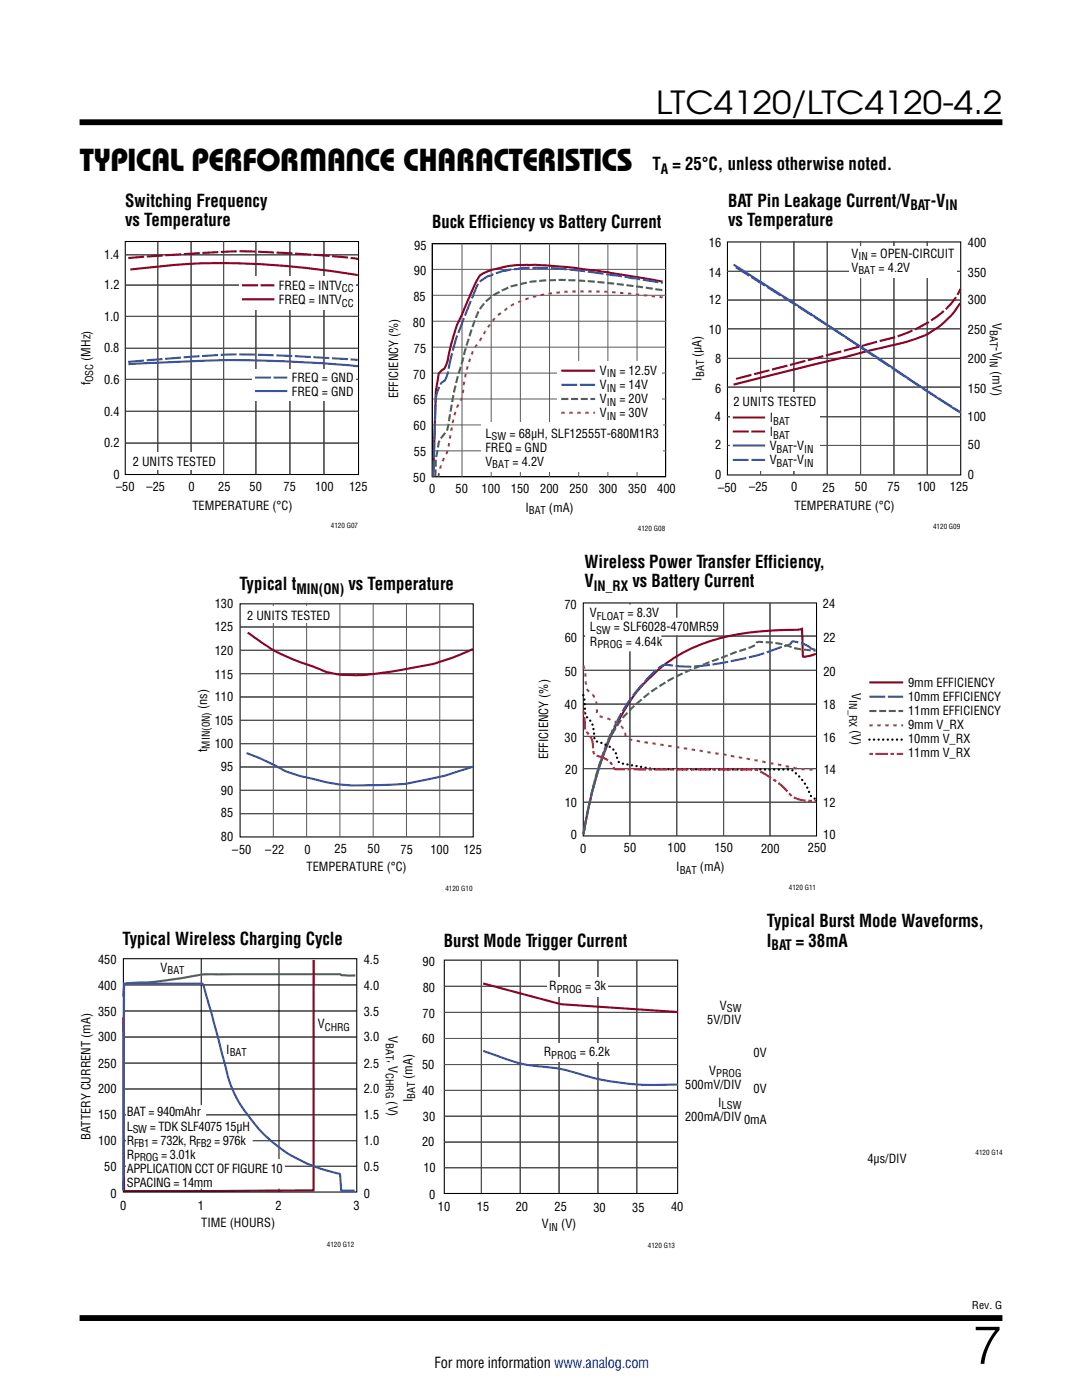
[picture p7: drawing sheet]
<svg xmlns="http://www.w3.org/2000/svg" width="216mm" height="279mm" viewBox="0 0 216 279" stroke-linecap="round" stroke-linejoin="round" font-family="sans-serif">
<path d="M15.9 24.4h184.1M15.9 263h184.1" fill="none" stroke="#000" stroke-width="1.2" stroke-linecap="butt"/>
<path d="M25 48.2h46.5v46.5h-46.5z" fill="none" stroke="#000" stroke-width=".21"/>
<g fill="none" stroke="#000" stroke-width=".2">
<path d="M25 50.9h46.5M25 56.9h46.5M31.5 48.2v46.5M38.1 48.2v46.5M44.6 48.2v46.5M51.1 48.2v46.5M57.8 48.2v46.5M64.6 48.2v46.5M25 63.1h46.5M25 69.5h46.5M25 75.7h46.5M25 88.4h46.5"/>
<path d="M25 82.1h46.5"/>
</g>
<g fill="none" stroke="#58595b" stroke-width=".2">
<path d="M25 50.9h46.5M25 56.9h46.5M31.5 48.2v46.5M38.1 48.2v46.5M44.6 48.2v46.5M51.1 48.2v46.5M57.8 48.2v46.5M64.6 48.2v46.5M25 63.1h46.5M25 69.5h46.5M25 75.7h46.5M25 88.4h46.5"/>
<path d="M25 82.1h46.5"/>
</g>
<path d="M50.3 73.7h20.6v6.2h-20.6z" fill="#fff"/>
<path d="M50.9 75.4h6.4" fill="none" stroke="#3a53a4" stroke-width=".42" stroke-dasharray="3.2 .5" stroke-linecap="butt"/>
<path d="M50.9 78h6.4" fill="none" stroke="#3a53a4" stroke-width=".42"/>
<path d="M47.7 55.2h23.3v6.7h-23.3z" fill="#fff"/>
<path d="M26 53.8a141.8 141.8 0 0 1 43.7 .8l1.7 .3M48.3 59.7h6.5" fill="none" stroke="#910028" stroke-width=".42"/>
<path d="M25.6 51.5a426.8 426.8 0 0 1 23.4-1.3l12.6 .6 9.9 .9M48.3 56.9h6.5" fill="none" stroke="#910028" stroke-width=".42" stroke-dasharray="3.2 .5" stroke-linecap="butt"/>
<path d="M25.6 72.2l5.8-.5a152.7 152.7 0 0 1 29.7-.5l10.3 .6" fill="none" stroke="#3a53a4" stroke-width=".42" stroke-dasharray="3.2 .5" stroke-linecap="butt"/>
<path d="M25.6 72.7l.6-.1a273.8 273.8 0 0 1 38-.1l7.2 .6" fill="none" stroke="#3a53a4" stroke-width=".42"/>
<path d="M25.8 90.3h17.8v3.5h-17.8z" fill="#fff"/>
<path d="M86.3 48.6h46.5v46.5h-46.5z" fill="none" stroke="#000" stroke-width=".21"/>
<g fill="none" stroke="#58595b" stroke-width=".2">
<path d="M86.4 58.9h46.5M86.4 53.8h46.5M92.2 48.6v46.6M98 48.6v46.6M103.8 48.6v46.6M109.7 48.6v46.6M115.5 48.6v46.6M121.3 48.6v46.6M127.1 48.6v46.6M86.4 79.6h46.5M86.4 74.5h46.5M86.4 69.3h46.5"/>
<path d="M86.4 64.1h46.5M86.4 90h46.5M86.4 84.8h46.5"/>
</g>
<path d="M111.2 72h20.7v12.5h-20.7z" fill="#fff"/>
<path d="M112 79.6h6.7M86.9 95.1a20.8 20.8 0 0 1 1-7.5l.3-.4a4.9 4.9 0 0 0 1.5-3.7 75.7 75.7 0 0 1 2.9-12.8l.3-1a56.2 56.2 0 0 1 2.8-8 12.2 12.2 0 0 1 6.7-4.7h.3a31.1 31.1 0 0 1 11.4-1.1l7.4 .6 10.7 1.4" fill="none" stroke="#37864b" stroke-width=".42" stroke-dasharray="1.4 .5" stroke-linecap="butt"/>
<path d="M112 76.8h6.7M86.5 95.1l.4-13.8a7.7 7.7 0 0 1 1.3-5 1.6 1.6 0 0 0 1.1-1.6 54.6 54.6 0 0 1 4-13l1.1-2.7a5.3 5.3 0 0 1 2.4-3.6 16.7 16.7 0 0 1 6.9-1.8l1.6-.2 3.9 .1 5.8 .4 8.4 1.1 8.8 1.5" fill="none" stroke="#3a53a4" stroke-width=".42" stroke-dasharray="3.2 .5" stroke-linecap="butt"/>
<path d="M132.2 56.2l-11.4-1.9-5.2-.7a59.5 59.5 0 0 0-13.3-.6 18.4 18.4 0 0 0-6.5 1.9 59.8 59.8 0 0 0-3.8 8.3 39.9 39.9 0 0 0-2.8 9.3l-.2 .3a2.26 2.26 0 0 1-1.1 1.3 2.56 2.56 0 0 0-.6 1.9l-.4 2.3-.5 16.8M112 74h6.7" fill="none" stroke="#910028" stroke-width=".42"/>
<path d="M87.5 95.1a12.3 12.3 0 0 1 1.7-4.8l.5-2.4a23.4 23.4 0 0 1 2.5-8.8l.2-1a24.8 24.8 0 0 1 2.4-8.8l.9-1.3a15.5 15.5 0 0 1 5.4-6.4 21.2 21.2 0 0 1 10.2-3.2 97.8 97.8 0 0 1 19.2 .7l1.7 .2M112 82.4h6.7" fill="none" stroke="#b67334" stroke-width=".42" stroke-dasharray=".7 .9" stroke-linecap="butt"/>
<path d="M96 84.3h36.1v10h-36.1z" fill="#fff"/>
<path d="M145.2 48.3h46.5v46.5h-46.5z" fill="none" stroke="#000" stroke-width=".21"/>
<g fill="none" stroke="#000" stroke-width=".2">
<path d="M145.1 59.9h46.6M145.1 54.2h46.6M151.8 48.2v46.5M158.4 48.2v46.5M165.1 48.2v46.5M171.7 48.2v46.5M178.4 48.2v46.5M185 48.2v46.5M145.1 71.5h46.6M145.1 77.3h46.6M145.1 65.6h46.6M145.1 83.2h46.6"/>
<path d="M145.1 88.9h46.6"/>
</g>
<g fill="none" stroke="#58595b" stroke-width=".2">
<path d="M145.1 59.9h46.6M145.1 54.2h46.6M151.8 48.2v46.5M158.4 48.2v46.5M165.1 48.2v46.5M171.7 48.2v46.5M178.4 48.2v46.5M185 48.2v46.5M145.1 71.5h46.6M145.1 77.3h46.6M145.1 65.6h46.6M145.1 83.2h46.6"/>
<path d="M145.1 88.9h46.6"/>
</g>
<path d="M191.6 60.5a17 17 0 0 1-10.8 7.7l-34.4 8.6" fill="none" stroke="#910028" stroke-width=".42"/>
<path d="M146.4 52.8l14.1 9.1 31.2 20.4" fill="none" stroke="#3a53a4" stroke-width=".42"/>
<path d="M145.6 78.3h18v15.7h-18z" fill="#fff"/>
<path d="M146.2 88.9h6.5" fill="none" stroke="#3a53a4" stroke-width=".42"/>
<path d="M146.9 75.6l29.3-7.7a27.6 27.6 0 0 0 12.6-6.2l1.1-1.3 1-1.3 .7-1.5M146.2 86.1h6.5" fill="none" stroke="#910028" stroke-width=".42" stroke-dasharray="3.2 .5" stroke-linecap="butt"/>
<path d="M146.2 83.3h6.5" fill="none" stroke="#910028" stroke-width=".42"/>
<path d="M146.8 53.3a1139 1139 0 0 1 38.2 24.8l6.7 4.2M146.2 91.8h6.5" fill="none" stroke="#3a53a4" stroke-width=".42" stroke-dasharray="3.2 .5" stroke-linecap="butt"/>
<path d="M169.5 49.1h21.5v6.3h-21.5z" fill="#fff"/>
<path d="M47.9 120.5h46.5v46.5h-46.5z" fill="none" stroke="#000" stroke-width=".21"/>
<path d="M47.9 125.1h46.5M47.9 129.8h46.5M47.9 134.4h46.5M47.9 139.1h46.5M47.9 143.8h46.5M47.9 148.4h46.5M47.9 153.1h46.5M47.9 157.7h46.5M47.9 162.4h46.5" fill="none" stroke="#000" stroke-width=".2"/>
<g fill="none" stroke="#58595b" stroke-width=".2">
<path d="M47.9 125.1h46.5M47.9 129.8h46.5M47.9 134.4h46.5M47.9 139.1h46.5M54.5 120.5v46.5M61.2 120.5v46.5M67.8 120.5v46.5M74.5 120.5v46.5M81.1 120.5v46.5M87.7 120.5v46.5M47.9 143.8h46.5M47.9 148.4h46.5"/>
<path d="M47.9 153.1h46.5M47.9 157.7h46.5M47.9 162.4h46.5"/>
</g>
<path d="M49.2 150.3l2.6 1 5.3 2.7 2.7 .9 2.6 .5a34.6 34.6 0 0 0 13.4 1.3l5.2-.3a65.1 65.1 0 0 0 13.4-3.4" fill="none" stroke="#3a53a4" stroke-width=".42"/>
<path d="M49.4 126.2a35.7 35.7 0 0 0 13.4 7 18.1 18.1 0 0 0 9.4 1.5 108.4 108.4 0 0 0 15.3-2.5l3.6-1.3 3.3-1.4" fill="none" stroke="#910028" stroke-width=".42"/>
<path d="M48.5 121h17.9v3.4h-17.9z" fill="#fff"/>
<path d="M116.4 120.3h46.5v46.5h-46.5z" fill="none" stroke="#000" stroke-width=".21"/>
<path d="M116.4 126.9h46.5M116.4 133.8h46.5M125.7 120.4v46.4M135 120.4v46.4M144.4 120.4v46.4M153.6 120.4v46.4M116.4 140.5h46.5M116.4 147h46.5M116.4 153.4h46.5M116.4 160.1h46.5" fill="none" stroke="#000" stroke-width=".2"/>
<path d="M116.4 126.9h46.5M116.4 133.8h46.5M125.7 120.4v46.4M135 120.4v46.4M144.4 120.4v46.4M153.6 120.4v46.4M116.4 140.5h46.5M116.4 147h46.5M116.4 153.4h46.5M116.4 160.1h46.5" fill="none" stroke="#58595b" stroke-width=".2"/>
<path d="M173.5 141.9h6.7M116.4 166.5a81.5 81.5 0 0 1 5.8-20.6l.2 .2a27.7 27.7 0 0 1 9.3-9.2 73.8 73.8 0 0 1 13.8-6.2l2.2-.8a8.9 8.9 0 0 0 3.2-1.4 1.15 1.15 0 0 1 1.4-.4 18 18 0 0 1 6.4 1.3l4.1 .5" fill="none" stroke="#37864b" stroke-width=".42" stroke-dasharray="1.4 .5" stroke-linecap="butt"/>
<path d="M173.5 139h6.7M116.4 166.5a78.6 78.6 0 0 1 7.4-23.8 33.6 33.6 0 0 1 8.3-9.9l.7-.1 2.5 .2a26 26 0 0 0 8.9-.6 59.3 59.3 0 0 0 12.4-3.4l.4-.1a1.51 1.51 0 0 0 1.1-.8l.6 .1a7.8 7.8 0 0 1 3.6 1.5l.5 .1" fill="none" stroke="#3a53a4" stroke-width=".42" stroke-dasharray="3.2 .5" stroke-linecap="butt"/>
<path d="M162.8 130.5a5.6 5.6 0 0 1-2.6 .5l-.2-5.5-.9 .2a61.1 61.1 0 0 0-17.6 2.3 31.6 31.6 0 0 0-17.7 15.1 72.7 72.7 0 0 0-7.4 23.4M173.5 136.2h6.7" fill="none" stroke="#910028" stroke-width=".42"/>
<path d="M116.4 141.9l.3 2.1a2.74 2.74 0 0 0 .7 2.4 4.1 4.1 0 0 1 1 3.2 1.31 1.31 0 0 0 1.4 1.4 3.9 3.9 0 0 1 2.8 2.4l.4 .1 26.3 .1a5.3 5.3 0 0 1 3.9 1.2l1.6 1.1 1.6 1.3a5.8 5.8 0 0 0 5.7 2.6h.7M173.5 150.5h6.7" fill="none" stroke="#da2032" stroke-width=".42" stroke-dasharray=".7 .5 2.5 .5" stroke-linecap="butt"/>
<path d="M116.4 138.7l.2 .5 .1 1.7a2.89 2.89 0 0 0 .8 2.6 4.7 4.7 0 0 1 1.1 3.7 .9 .9 0 0 0 .9 .9 7.1 7.1 0 0 1 3.2 1.9l.3 .8a1.54 1.54 0 0 0 1.8 1.7l6.1 1 27 .1a10.3 10.3 0 0 1 3.9 5.2l1 .7M173.5 147.6h6.7" fill="none" stroke="#000" stroke-width=".46" stroke-dasharray="0 .9"/>
<path d="M116.4 132.8l.3 1 .2 1.8a2.59 2.59 0 0 0 1 2.7 5.2 5.2 0 0 1 1.3 4.1 2.35 2.35 0 0 0 1.7 .9l.7 .2a4.3 4.3 0 0 1 3.4 3.6 6.3 6.3 0 0 0 2.9 .9l16.9 2.7 12.2 2.3a18 18 0 0 0 5.8 .6M173.5 144.8h6.7" fill="none" stroke="#b67334" stroke-width=".42" stroke-dasharray=".7 .9" stroke-linecap="butt"/>
<path d="M116.8 120.6h15.3v2.7h11.8v3.5h-11.9v3.2h-15.2z" fill="#fff"/>
<path d="M24.6 196.6h46.6M40.2 191.3v46.6M55.7 191.3v46.6M24.6 217.3h46.6M24.6 212.2h46.6M24.6 207h46.6M24.6 201.8h46.6M24.6 232.8h46.6M24.6 227.6h46.6M24.6 222.5h46.6" fill="none" stroke="#000" stroke-width=".2"/>
<path d="M24.6 196.6h46.6M24.6 217.3h46.6M24.6 212.2h46.6M24.6 207h46.6M24.6 201.8h46.6M24.6 232.8h46.6M24.6 227.6h46.6M24.6 222.5h46.6" fill="none" stroke="#58595b" stroke-width=".2"/>
<g fill="#fff">
<path d="M63.1 202.6h7.4v3.9h-7.4z"/>
<path d="M45 207.7h5v3.9h-5z"/>
</g>
<path d="M70.9 194.7l-2.7-.1-.4-.2h-21.7a38.4 38.4 0 0 0-7.8 .4l-.4 .1a66.7 66.7 0 0 1-12.3 1.3 .96 .96 0 0 0-.9 1.3l-.1 1.4" fill="none" stroke="#37864b" stroke-width=".42"/>
<path d="M62.6 191.6l-.1 46-37.7 .1-.2-34.7" fill="none" stroke="#910028" stroke-width=".42"/>
<path d="M24.6 191.3h46.6v46.6h-46.6z" fill="none" stroke="#000" stroke-width=".21"/>
<path d="M25.1 220.5h16v2.4h9.3v8.4h6.4v5.9h-31.7z" fill="#fff"/>
<path d="M96.4 209.7l2.6 .9a31.1 31.1 0 0 0 11.2 2.5 45.8 45.8 0 0 1 7.8 1.9 57.4 57.4 0 0 0 17.2 1.5M24.6 237.6l.2-41.3h15.6l.2 .4 1.6 5.5 2.6 9.7a25.3 25.3 0 0 0 6.3 12.8 30.3 30.3 0 0 0 16.7 9.6l.3 3.3h2.7" fill="none" stroke="#3a53a4" stroke-width=".42"/>
<path d="M88.7 191.6h46.5v46.6h-46.5z" fill="none" stroke="#000" stroke-width=".21"/>
<g fill="none" stroke="#000" stroke-width=".2">
<path d="M88.6 196.8h46.6M96.1 191.6v46.5M103.8 191.6v46.5M111.6 191.6v46.5M119.3 191.6v46.5M127.1 191.6v46.5M88.6 217.6h46.6M88.6 212.5h46.6M88.6 207.2h46.6M88.6 202h46.6M88.6 233h46.6M88.6 227.9h46.6"/>
<path d="M88.6 222.8h46.6"/>
</g>
<g fill="none" stroke="#58595b" stroke-width=".2">
<path d="M88.6 196.8h46.6M96.1 191.6v46.5M103.8 191.6v46.5M111.6 191.6v46.5M119.3 191.6v46.5M127.1 191.6v46.5M88.6 217.6h46.6M88.6 212.5h46.6M88.6 207.2h46.6M88.6 202h46.6M88.6 233h46.6M88.6 227.9h46.6"/>
<path d="M88.6 222.8h46.6"/>
</g>
<path d="M96.4 196.3l15.5 4.1 23.3 1.6" fill="none" stroke="#910028" stroke-width=".42"/>
<g fill="#fff">
<path d="M108.2 208.2h14.1v3.7h-14.1z"/>
<path d="M109.1 195.1h12.2v3.8h-12.2z"/>
</g>
<text font-size="10.6" x="194.1" y="272.2">7</text>
<g font-size="6.3">
<text x="130.9" y="22.8">LTC4120/LTC4120-4.2</text>
<text x="15.9" y="34.1">TYPICAL PERFORMANCE CHARACTERISTICS</text>
</g>
<g font-size="3.5">
<text x="130.2" y="34">T = 25°C, unless otherwise noted.</text>
<text x="25" y="41.3">Switching Frequency</text>
<text x="145.3" y="41.3">BAT Pin Leakage Current/V</text>
<text x="185.7" y="41.3">-V</text>
<text x="25" y="45.2">vs Temperature</text>
<text x="86.2" y="45.5">Buck Efficiency vs Battery Current</text>
<text x="145.3" y="45.2">vs Temperature</text>
<text x="116.6" y="113.3">Wireless Power Transfer Efficiency,</text>
<text x="47.8" y="117.8">Typical t</text>
<text x="69.5" y="117.8">vs Temperature</text>
<text x="116.6" y="117.2">V</text>
<text x="126.2" y="117.2">vs Battery Current</text>
<text x="153" y="185.1">Typical Burst Mode Waveforms,</text>
<text x="24.5" y="188.7">Typical Wireless Charging Cycle</text>
<text x="88.5" y="188.9">Burst Mode Trigger Current</text>
<text x="153" y="188.9">I</text>
<text x="158.8" y="188.9">= 38mA</text>
</g>
<text font-size="3" x="86.7" y="273.1">For more information www.analog.com</text>
<g font-size="2.8">
<text x="131.9" y="34.7">A</text>
<text x="181.7" y="42">BAT</text>
<text x="188.7" y="42">IN</text>
<text x="59.2" y="118.5">MIN(ON)</text>
<text x="118.5" y="117.9">IN_RX</text>
<text x="154" y="189.7">BAT</text>
</g>
<g font-size="2.5">
<text x="20.8" y="51.6">1.4</text>
<text x="82.7" y="49.8">95</text>
<text x="141.5" y="49.3">16</text>
<text x="169.9" y="51.4">V</text>
<text x="173.8" y="51.4">= OPEN-CIRCUIT</text>
<text x="193.1" y="49.3">400</text>
<text x="20.8" y="57.7">1.2</text>
<text x="55.7" y="57.8">FREQ = INTV</text>
<text x="82.6" y="55">90</text>
<text x="141.5" y="55.2">14</text>
<text x="169.9" y="54.3">V</text>
<text x="175.3" y="54.3">= 4.2V</text>
<text x="193.1" y="55.2">350</text>
<text x="20.8" y="64">1.0</text>
<text x="55.7" y="60.6">FREQ = INTV</text>
<text x="82.4" y="65.3">80</text>
<text x="82.5" y="60.1">85</text>
<text x="141.5" y="60.7">12</text>
<text x="193.1" y="60.7">300</text>
<text x="198" y="64.5" transform="rotate(90 198 64.5)">V</text>
<text x="18.1" y="72" transform="rotate(-90 18.1 72)">(MHz)</text>
<text x="20.8" y="70.3">0.8</text>
<text x="82.6" y="70.4">75</text>
<text x="140" y="71.2" transform="rotate(-90 140 71.2)">(µA)</text>
<text x="141.5" y="66.7">10</text>
<text x="193.1" y="66.7">250</text>
<text x="198" y="69.3" transform="rotate(90 198 69.3)">-V</text>
<text x="18.1" y="76.9" transform="rotate(-90 18.1 76.9)">f</text>
<text x="20.8" y="76.7">0.6</text>
<text x="58.2" y="76.2">FREQ = GND</text>
<text x="82.5" y="75.6">70</text>
<text x="119.7" y="77.6">V</text>
<text x="119.7" y="74.8">V</text>
<text x="123.6" y="74.8">= 12.5V</text>
<text x="123.6" y="77.6">= 14V</text>
<text x="140" y="76" transform="rotate(-90 140 76)">I</text>
<text x="142.7" y="72.5">8</text>
<text x="193.1" y="72.5">200</text>
<text x="198" y="74" transform="rotate(90 198 74)">(mV)</text>
<text x="20.8" y="83">0.4</text>
<text x="58.2" y="79">FREQ = GND</text>
<text x="79.5" y="79.5" transform="rotate(-90 79.5 79.5)">EFFICIENCY (%)</text>
<text x="82.5" y="80.7">65</text>
<text x="119.7" y="80.4">V</text>
<text x="119.7" y="83.3">V</text>
<text x="123.6" y="80.4">= 20V</text>
<text x="123.6" y="83.3">= 30V</text>
<text x="142.7" y="78.3">6</text>
<text x="146.3" y="81.1">2 UNITS TESTED</text>
<text x="193.1" y="78.3">150</text>
<text x="20.8" y="89.3">0.2</text>
<text x="82.5" y="85.8">60</text>
<text x="96.9" y="87.3">L</text>
<text x="101.7" y="87.3">= 68µH, SLF12555T-680M1R3</text>
<text x="142.6" y="84.1">4</text>
<text x="142.7" y="89.7">2</text>
<text x="153.6" y="84.2">I</text>
<text x="153.6" y="87">I</text>
<text x="153.6" y="89.8">V</text>
<text x="158.3" y="89.8">-V</text>
<text x="193.1" y="84.1">100</text>
<text x="193.1" y="89.7">50</text>
<text x="22.6" y="95.6">0</text>
<text x="26.5" y="93.1">2 UNITS TESTED</text>
<text x="82.6" y="91">55</text>
<text x="96.9" y="90.1">FREQ = GND</text>
<text x="96.9" y="93">V</text>
<text x="102.3" y="93">= 4.2V</text>
<text x="142.7" y="95.7">0</text>
<text x="153.6" y="92.7">V</text>
<text x="158.3" y="92.7">-V</text>
<text x="193.1" y="95.7">0</text>
<text x="23.2" y="98">–50</text>
<text x="29.3" y="98">–25</text>
<text x="37.6" y="98">0</text>
<text x="38.4" y="101.7">TEMPERATURE (°C)</text>
<text x="43.5" y="98">25</text>
<text x="49.8" y="98">50</text>
<text x="56.6" y="98">75</text>
<text x="62.9" y="98">100</text>
<text x="69.6" y="98">125</text>
<text x="82.5" y="96.1">50</text>
<text x="85.7" y="98.4">0</text>
<text x="90.9" y="98.4">50</text>
<text x="96.1" y="98.5">100</text>
<text x="101.9" y="98.5">150</text>
<text x="107.8" y="98.4">200</text>
<text x="113.6" y="98.4">250</text>
<text x="119.5" y="98.5">300</text>
<text x="125.3" y="98.5">350</text>
<text x="131.2" y="98.4">400</text>
<text x="143.3" y="98.1">–50</text>
<text x="149.5" y="98">–25</text>
<text x="157.9" y="98">0</text>
<text x="158.6" y="101.8">TEMPERATURE (°C)</text>
<text x="164.1" y="98.1">25</text>
<text x="170.6" y="98">50</text>
<text x="177.1" y="98.1">75</text>
<text x="183" y="98.1">100</text>
<text x="189.5" y="98.1">125</text>
<text x="104.8" y="102.1">I</text>
<text x="109.5" y="102.1">(mA)</text>
<text x="42.8" y="121.4">130</text>
<text x="42.8" y="125.9">125</text>
<text x="49.3" y="123.7">2 UNITS TESTED</text>
<text x="112.6" y="121.4">70</text>
<text x="117.7" y="123.2">V</text>
<text x="125.2" y="123.2">= 8.3V</text>
<text x="164.2" y="121.4">24</text>
<text x="42.8" y="130.7">120</text>
<text x="112.7" y="128.1">60</text>
<text x="117.7" y="128.8">R</text>
<text x="117.7" y="126">L</text>
<text x="122.5" y="126">= SLF6028-470MR59</text>
<text x="124.9" y="128.8">= 4.64k</text>
<text x="164.3" y="128.1">22</text>
<text x="42.8" y="135.4">115</text>
<text x="112.7" y="134.9">50</text>
<text x="164.3" y="134.9">20</text>
<text x="181.2" y="137">9mm EFFICIENCY</text>
<text x="41.4" y="141.5" transform="rotate(-90 41.4 141.5)">(ns)</text>
<text x="42.8" y="140">110</text>
<text x="112.7" y="141.6">40</text>
<text x="164.3" y="141.6">18</text>
<text x="170" y="138.4" transform="rotate(90 170 138.4)">V</text>
<text x="181.2" y="139.8">10mm EFFICIENCY</text>
<text x="181.2" y="142.7">11mm EFFICIENCY</text>
<text x="42.8" y="149.3">100</text>
<text x="42.8" y="144.6">105</text>
<text x="112.7" y="148">30</text>
<text x="164.3" y="148">16</text>
<text x="170" y="145.8" transform="rotate(90 170 145.8)">(V)</text>
<text x="181.2" y="145.5">9mm V_RX</text>
<text x="181.2" y="148.3">10mm V_RX</text>
<text x="41.4" y="150.1" transform="rotate(-90 41.4 150.1)">t</text>
<text x="44.1" y="153.9">95</text>
<text x="109.4" y="151.6" transform="rotate(-90 109.4 151.6)">EFFICIENCY (%)</text>
<text x="112.8" y="154.6">20</text>
<text x="164.4" y="154.6">14</text>
<text x="181.2" y="151.1">11mm V_RX</text>
<text x="44.1" y="158.6">90</text>
<text x="112.7" y="161">10</text>
<text x="164.3" y="161">12</text>
<text x="44.1" y="163.1">85</text>
<text x="44.1" y="167.9">80</text>
<text x="113.9" y="167.5">0</text>
<text x="164.3" y="167.5">10</text>
<text x="46.3" y="170.3">–50</text>
<text x="52.9" y="170.4">–22</text>
<text x="60.8" y="170.3">0</text>
<text x="61.2" y="173.8">TEMPERATURE (°C)</text>
<text x="66.8" y="170.3">25</text>
<text x="73.3" y="170.3">50</text>
<text x="79.9" y="170.3">75</text>
<text x="85.9" y="170.3">100</text>
<text x="92.5" y="170.4">125</text>
<text x="115.8" y="170.1">0</text>
<text x="124.5" y="170.1">50</text>
<text x="133.2" y="170.1">100</text>
<text x="134.9" y="173.8">I</text>
<text x="139.7" y="173.8">(mA)</text>
<text x="142.5" y="170.1">150</text>
<text x="151.9" y="170.1">200</text>
<text x="161.2" y="170.1">250</text>
<text x="19.6" y="192.4">450</text>
<text x="19.6" y="197.6">400</text>
<text x="32" y="193.9">V</text>
<text x="72.6" y="192.4">4.5</text>
<text x="72.6" y="197.6">4.0</text>
<text x="84.3" y="192.7">90</text>
<text x="84.4" y="197.9">80</text>
<text x="109.6" y="197.6">R</text>
<text x="116.8" y="197.6">= 3k</text>
<text x="19.6" y="202.8">350</text>
<text x="72.6" y="202.8">3.5</text>
<text x="84.3" y="203.1">70</text>
<text x="143.7" y="201.5">V</text>
<text x="19.6" y="207.8">300</text>
<text x="63.4" y="205.2">V</text>
<text x="72.6" y="207.8">3.0</text>
<text x="77.5" y="206.7" transform="rotate(90 77.5 206.7)">V</text>
<text x="84.3" y="208.1">60</text>
<text x="141.1" y="204.3">5V/DIV</text>
<text x="19.6" y="213">250</text>
<text x="45.1" y="210.3">I</text>
<text x="72.6" y="213.1">2.5</text>
<text x="77.5" y="211.5" transform="rotate(90 77.5 211.5)">, V</text>
<text x="82.3" y="215.3" transform="rotate(-90 82.3 215.3)">(mA)</text>
<text x="84.2" y="213.3">50</text>
<text x="108.5" y="210.8">R</text>
<text x="115.7" y="210.8">= 6.2k</text>
<text x="141.5" y="214.5">V</text>
<text x="150.4" y="210.9">0V</text>
<text x="19.6" y="218.2">200</text>
<text x="72.6" y="218.2">2.0</text>
<text x="77.5" y="219.8" transform="rotate(90 77.5 219.8)">(V)</text>
<text x="82.3" y="220" transform="rotate(-90 82.3 220)">I</text>
<text x="84.2" y="218.4">40</text>
<text x="136.7" y="217.3">500mV/DIV</text>
<text x="143.3" y="220.9">I</text>
<text x="150.4" y="218.1">0V</text>
<text x="18.1" y="227.6" transform="rotate(-90 18.1 227.6)">BATTERY CURRENT (mA)</text>
<text x="19.6" y="223.4">150</text>
<text x="25.3" y="222.8">BAT = 940mAhr</text>
<text x="25.3" y="225.6">L</text>
<text x="29.9" y="225.6">= TDK SLF4075 15µH</text>
<text x="72.6" y="223.4">1.5</text>
<text x="84.4" y="223.7">30</text>
<text x="136.7" y="223.7">200mA/DIV</text>
<text x="148.5" y="224.4">0mA</text>
<text x="19.6" y="228.4">100</text>
<text x="20.8" y="233.6">50</text>
<text x="25.3" y="228.4">R</text>
<text x="25.3" y="231.3">R</text>
<text x="30.3" y="228.4">= 732k, R</text>
<text x="32.2" y="231.3">= 3.01k</text>
<text x="42.7" y="228.4">= 976k</text>
<text x="72.6" y="233.6">0.5</text>
<text x="72.6" y="228.4">1.0</text>
<text x="84.2" y="228.7">20</text>
<text x="84.5" y="233.9">10</text>
<text x="173.1" y="232">4µs/DIV</text>
<text x="22" y="239">0</text>
<text x="25.3" y="234.1">APPLICATION CCT OF FIGURE 10</text>
<text x="25.3" y="236.9">SPACING = 14mm</text>
<text x="72.6" y="239">0</text>
<text x="85.6" y="239.3">0</text>
<text x="24" y="241.4">0</text>
<text x="39.5" y="241.4">1</text>
<text x="40.2" y="244.9">TIME (HOURS)</text>
<text x="55" y="241.4">2</text>
<text x="70.5" y="241.4">3</text>
<text x="87.4" y="241.7">10</text>
<text x="95.1" y="241.7">15</text>
<text x="102.9" y="241.7">20</text>
<text x="108.1" y="245.2">V</text>
<text x="110.7" y="241.7">25</text>
<text x="112" y="245.2">(V)</text>
<text x="118.4" y="241.8">30</text>
<text x="126.2" y="241.8">35</text>
<text x="133.9" y="241.7">40</text>
</g>
<g font-size="2.1">
<text x="171.3" y="52">IN</text>
<text x="68.2" y="58.4">CC</text>
<text x="171.3" y="54.8">BAT</text>
<text x="68.2" y="61.2">CC</text>
<text x="197.5" y="65.9" transform="rotate(90 197.5 65.9)">BAT</text>
<text x="197.5" y="71.5" transform="rotate(90 197.5 71.5)">IN</text>
<text x="18.6" y="76.2" transform="rotate(-90 18.6 76.2)">OSC</text>
<text x="121.1" y="75.3">IN</text>
<text x="140.5" y="75.3" transform="rotate(-90 140.5 75.3)">BAT</text>
<text x="121.1" y="78.2">IN</text>
<text x="121.1" y="81">IN</text>
<text x="121.1" y="83.8">IN</text>
<text x="98.1" y="87.8">SW</text>
<text x="154.3" y="84.7">BAT</text>
<text x="154.3" y="87.5">BAT</text>
<text x="98.2" y="93.5">BAT</text>
<text x="155" y="90.4">BAT</text>
<text x="155" y="93.2">BAT</text>
<text x="160.4" y="90.4">IN</text>
<text x="160.4" y="93.2">IN</text>
<text x="105.5" y="102.7">BAT</text>
<text x="119.1" y="123.7">FLOAT</text>
<text x="118.9" y="126.6">SW</text>
<text x="119.2" y="129.4">PROG</text>
<text x="169.4" y="139.7" transform="rotate(90 169.4 139.7)">IN_RX</text>
<text x="41.9" y="149.4" transform="rotate(-90 41.9 149.4)">MIN(0N)</text>
<text x="135.6" y="174.4">BAT</text>
<text x="33.4" y="194.5">BAT</text>
<text x="111.1" y="198.2">PROG</text>
<text x="145" y="202">SW</text>
<text x="64.8" y="205.7">CHRG</text>
<text x="77" y="208.1" transform="rotate(90 77 208.1)">BAT</text>
<text x="45.8" y="210.8">BAT</text>
<text x="77" y="214.1" transform="rotate(90 77 214.1)">CHRG</text>
<text x="110" y="211.3">PROG</text>
<text x="142.9" y="215">PROG</text>
<text x="82.8" y="219.3" transform="rotate(-90 82.8 219.3)">BAT</text>
<text x="144" y="221.4">LSW</text>
<text x="26.5" y="226.1">SW</text>
<text x="26.8" y="229">FB1</text>
<text x="26.8" y="231.8">PROG</text>
<text x="39.2" y="229">FB2</text>
<text x="109.5" y="245.7">IN</text>
<text x="193.9" y="261.2">Rev. G</text>
</g>
<g font-size="1.4">
<text x="66" y="105.5">4120 G07</text>
<text x="127.3" y="105.9">4120 G08</text>
<text x="186.2" y="105.6">4120 G09</text>
<text x="88.9" y="177.8">4120 G10</text>
<text x="157.4" y="177.6">4120 G11</text>
<text x="194.7" y="230.6">4120 G14</text>
<text x="65.2" y="248.9">4120 G12</text>
<text x="129.3" y="249.2">4120 G13</text>
</g>
</svg>
